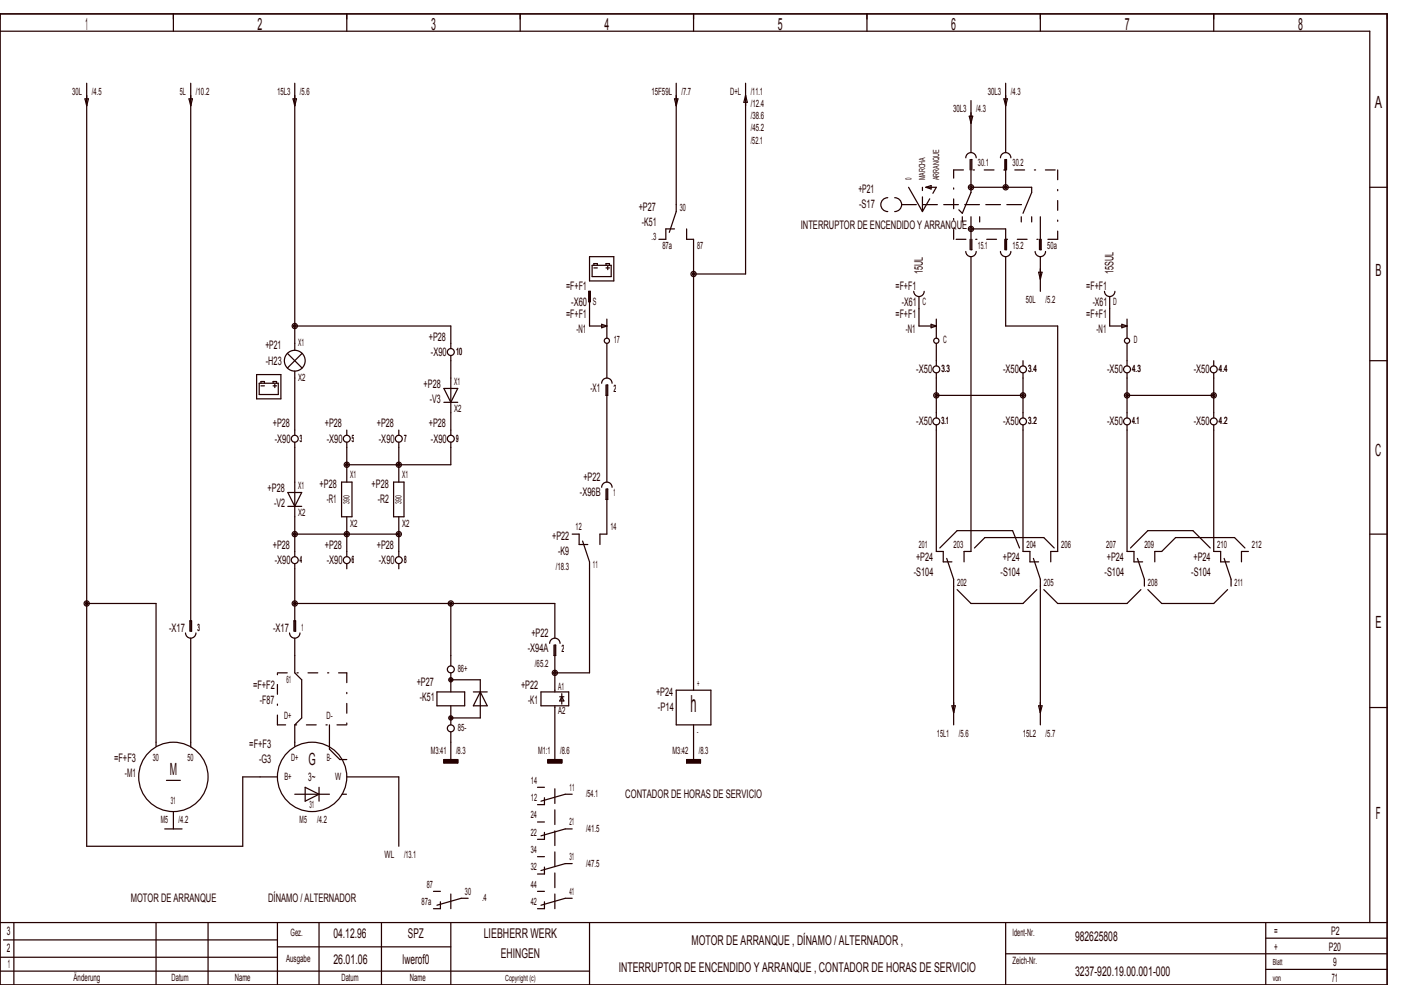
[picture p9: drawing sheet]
<svg xmlns="http://www.w3.org/2000/svg" width="404mm" height="284mm" viewBox="0 0 404 284" stroke-linecap="round" stroke-linejoin="round" font-family="sans-serif">
<g fill="none" stroke="#240000" stroke-width=".35">
<path d="M0 4h400v280h-400zM0 9h395v257M50 4v5M100 4v5M150 4v5M200 4v5M250 4v5M300 4v5M350 4v5M24.5 28.5h1l-.5 2zM25 24v220h45v-20h10M54.5 28.5h1l-.5 2z"/>
<path d="M55 24v158h.3v-3h-.5v3M84.5 28.5h1l-.5 2zM85 24v77M194.5 28.5h1l-.5 2zM195 24v37l-2 6M215 24v55h-15M215 27.5l.5 2h-1zM279.5 33.5h1l-.5 2zM280 29v15M289.5 28.5h1l-.5 2zM290 24v20M256 57a2 2 0 0 0-2 2 2 2 0 0 0 2 2"/>
<path d="M258 57a2 2 0 0 1 2 2 2 2 0 0 1-2 2M262 54l4 7M267 54l1.5-.5v1zM267 54h3M278.5 45.5a1.5 1.5 0 0 1 1.5-1.5 1.5 1.5 0 0 1 1.5 1.5M279.8 46v3M280 54h17.5v1.5l-2.5 6M280.2 49v-3h-.2v9.5l-2.5 6-1-1M288.5 45.5a1.5 1.5 0 0 1 1.5-1.5 1.5 1.5 0 0 1 1.5 1.5M289.8 46v3M290.3 49v-3h-.3v8M395 54h5"/>
<path d="M170 74h7v7h-7zM170.7 76.5h5.5v3.2h-5.5zM171.3 76.5v-.5h.9v.5M171.3 77.2h.9M174.7 76.5v-.5h1.1v.5M174.7 77.2h1.1M175.3 76.7v1M194.5 66h-2.5v3h-2M198 66v3h2v130M277.5 62.5v1.5M278.5 72.5a1.5 1.5 0 0 0 1.5 1.5 1.5 1.5 0 0 0 1.5-1.5M279.8 69v3"/>
<path d="M280 66h10v6h.3v-3M280 62.5v9.5h.2v-3M280 74v85h-2v3M282.5 62.5v1.5M288.5 72.5a1.5 1.5 0 0 0 1.5 1.5 1.5 1.5 0 0 0 1.5-1.5M289.8 69v3M290 74v20h15v65h-2v3M294.5 62.5v1.5M297.5 62.5v1.5M298.5 72.5a1.5 1.5 0 0 0 1.5 1.5 1.5 1.5 0 0 0 1.5-1.5M299.5 78.5h1l-.5 2zM299.7 69v3"/>
<path d="M300 62.5v9.5h.3v-3M300 74v10M85 94h45v6.5M169.7 84h.5v3h-.5zM170 84v10h5M173.5 93.5l1.5 .5-1.5 .5zM175 92v5.5M175 99v10M263.5 84a1.5 1.5 0 0 0 1.5 1.5 1.5 1.5 0 0 0 1.5-1.5M265 85.5v8.5h5M268.5 93.5l1.5 .5-1.5 .5zM270 92v5.5"/>
<path d="M270 99v6.5M318.5 84a1.5 1.5 0 0 0 1.5 1.5 1.5 1.5 0 0 0 1.5-1.5M320 85.5v8.5h5M323.5 93.5l1.5 .5-1.5 .5zM325 92v5.5M325 99v6.5M74 108h7v7h-7zM74.8 110.5h5.4v3.2h-5.4zM75.3 110.5v-.5h.9v.5M75.3 111.2h.9M78.7 110.5v-.5h1.1v.5M78.7 111.2h1.1"/>
<path d="M79.3 110.7v1M82.9 101.9l4.2 4.2M85 107v18.5M87.1 101.9l-4.2 4.2M128 112h4l-2 4zM128 116h4M130 102.5v23M173.5 110.5a1.5 1.5 0 0 1 1.5-1.5 1.5 1.5 0 0 1 1.5 1.5M174.7 111v3h.6v-3h-.3v28M270 114h25M270 107.5v13M295 104v1.5"/>
<path d="M295 107.5v13M325 114h25M325 107.5v13M350 104v1.5M350 107.5v13M395 104h5M85 127.5v33M98.5 139h3v10h-3zM100 124v1.5M100 127.5v11.5M113.5 139h3v10h-3zM115 124v1.5"/>
<path d="M115 127.5v11.5M130 127.5v6.5h-30M270 122.5v36.5h2v3h2.5M295 122.5v36.5h2v3h2.5M325 122.5v36.5h2v3h2.5M350 122.5v36.5h2v3h2.5M83 142h4l-2 4zM83 146h4M85 154h30M100 149v11.5M115 149v11.5M165 154h2v3h2.5"/>
<path d="M168 156l2 6v32h-10M173.5 140.5a1.5 1.5 0 0 1 1.5-1.5 1.5 1.5 0 0 1 1.5 1.5M174.7 141v3h.6v-3h-.3v13h-2v3M271 158l5-5h16l2 5M281 158l3-3h17l3 3M326 158l5-5h13l5 5M359 158l-3-3h-17l-4 4h-2v3M360 159h-2v3M395 154h5M25 174h20v41.2M85 162.5v19.5h.2v-3h-.5v3M85 174h75v10"/>
<path d="M100 162.5v1.5M115 162.5v1.5M130 174v18M273 161l2 6v42M276 170l4 4h15l4-4M298 161l2 6v42M301 170l4 4h20l4-4M328 161l2 6v2M331 170l4 4h15l4-4M353 161l2 6v2M53.5 182.5a1.5 1.5 0 0 0 1.5 1.5 1.5 1.5 0 0 0 1.5-1.5M55 184v31.4"/>
<path d="M83.5 182.5a1.5 1.5 0 0 0 1.5 1.5 1.5 1.5 0 0 0 1.5-1.5M85 184v10l2 2v11l-2 2v6.2M126 199.5h8v4h-8zM130 194v5.5M130 196h8.5v11h-8.5M136.5 199.5h4M138.5 199.5l2 4h-4zM156 199.5h8v4h-8zM158.5 185.5a1.5 1.5 0 0 1 1.5-1.5 1.5 1.5 0 0 1 1.5 1.5M159.7 186v3h.6v-3h-.3v13.5M162 200v3M195 199h10v10h-10z"/>
<path d="M95 209v6.4M95 215.5v.5l3 3h.5M98.6 219h1.4M128 219h4v1h-4zM128 219.9h4M128 219.8h4M128 219.7h4M128 219.6h4M128 219.5h4M128 219.4h4M128 219.3h4M128 219.2h4"/>
<path d="M128 219.1h4M130 203.5v5.5M130 211v8M158 219h4v1h-4zM158 219.9h4M158 219.8h4M158 219.7h4M158 219.6h4M158 219.5h4M158 219.4h4M158 219.3h4M158 219.2h4"/>
<path d="M158 219.1h4M160 203.5v15.5M161.4 200.9h1.2M162 200.9l.6 1.2h-1.2zM198 219h4v1h-4zM198 219.9h4M198 219.8h4M198 219.7h4M198 219.6h4M198 219.5h4M198 219.4h4M198 219.3h4"/>
<path d="M198 219.2h4M198 219.1h4M200 209v10M274.5 203.5h1l-.5 2zM299.5 203.5h1l-.5 2zM395 204h5M47.5 239h5M48 225h4M50 234v5M85 229h10M88 227l4 2-4 2zM92 227v4"/>
<path d="M98.6 229h1.3M100 224h15v20M155 237h2M155 227h2M157 230v2h-2M157 240v2h-2M165 239h-2l-7 2M165 229h-2l-7 2M125 257h2M127 260v2h-2M135 259h-2l-7 2M155 257h2"/>
<path d="M155 247h2M157 260v2h-2M157 250v2h-2M165 259h-2l-7 2M165 249h-2l-7 2M0 280h170M0 276h80M0 266h400M1 271h79M4 266v18M45 266v18M60 266v18"/>
<path d="M80 266v18M80 273h50M92 266v18M110 266v18M130 266v18M170 266v18M290 266v18M290 275h110M365 266v18M365 279.5h35M365 270.5h35"/>
<circle cx="280" cy="54" r=".75"/>
<circle cx="280" cy="54" r=".38"/>
<circle cx="290" cy="54" r=".75"/>
<circle cx="290" cy="54" r=".38"/>
<circle cx="200" cy="79" r=".75"/>
<circle cx="200" cy="79" r=".38"/>
<circle cx="280" cy="66" r=".75"/>
<circle cx="280" cy="66" r=".38"/>
<circle cx="85" cy="94" r=".75"/>
<circle cx="85" cy="94" r=".38"/>
<circle cx="175" cy="98.2" r=".75"/>
<circle cx="270" cy="98.2" r=".75"/>
<circle cx="325" cy="98.2" r=".75"/>
<circle cx="85" cy="104" r="3"/>
<circle cx="130" cy="101.5" r="1"/>
<circle cx="270" cy="106.5" r="1"/>
<circle cx="270" cy="114" r=".75"/>
<circle cx="270" cy="114" r=".38"/>
<circle cx="295" cy="106.5" r="1"/>
<circle cx="295" cy="114" r=".75"/>
<circle cx="295" cy="114" r=".38"/>
<circle cx="325" cy="106.5" r="1"/>
<circle cx="325" cy="114" r=".75"/>
<circle cx="325" cy="114" r=".38"/>
<circle cx="350" cy="106.5" r="1"/>
<circle cx="350" cy="114" r=".75"/>
<circle cx="350" cy="114" r=".38"/>
<circle cx="85" cy="126.5" r="1"/>
<circle cx="100" cy="126.5" r="1"/>
<circle cx="100" cy="134" r=".75"/>
<circle cx="100" cy="134" r=".38"/>
<circle cx="115" cy="126.5" r="1"/>
<circle cx="115" cy="134" r=".75"/>
<circle cx="115" cy="134" r=".38"/>
<circle cx="130" cy="126.5" r="1"/>
<circle cx="270" cy="121.5" r="1"/>
<circle cx="295" cy="121.5" r="1"/>
<circle cx="325" cy="121.5" r="1"/>
<circle cx="350" cy="121.5" r="1"/>
<circle cx="85" cy="154" r=".75"/>
<circle cx="85" cy="154" r=".38"/>
<circle cx="100" cy="154" r=".75"/>
<circle cx="100" cy="154" r=".38"/>
<circle cx="115" cy="154" r=".75"/>
<circle cx="115" cy="154" r=".38"/>
<circle cx="25" cy="174" r=".75"/>
<circle cx="25" cy="174" r=".38"/>
<circle cx="85" cy="161.5" r="1"/>
<circle cx="85" cy="174" r=".75"/>
<circle cx="85" cy="174" r=".38"/>
<circle cx="100" cy="161.5" r="1"/>
<circle cx="115" cy="161.5" r="1"/>
<circle cx="130" cy="174" r=".75"/>
<circle cx="130" cy="174" r=".38"/>
<circle cx="130" cy="193" r="1"/>
<circle cx="130" cy="196" r=".6"/>
<circle cx="130" cy="196" r=".3"/>
<circle cx="160" cy="194" r=".75"/>
<circle cx="160" cy="194" r=".38"/>
<circle cx="130" cy="210" r="1"/>
<circle cx="130" cy="207" r=".6"/>
<circle cx="130" cy="207" r=".3"/>
<circle cx="50" cy="224" r="10"/>
<circle cx="90" cy="224" r="10"/>
</g>
<path d="M275 49h30M305 49v20M275 69v-20M305 69h-30M80 194h20M100 194v15M80 209v-15M100 209h-20" fill="none" stroke="#240000" stroke-width=".35" stroke-dasharray="2.8 2.8 .4 2.8"/>
<path d="M260 59h35M266 61v-7M266 61l4-7M130 262v-6M160 262v-36" fill="none" stroke="#240000" stroke-width=".35" stroke-dasharray="4.2 1.8"/>
<text font-size="6.8" fill="#240000" x="199.1" y="205.2">h</text>
<g font-size="4.8" fill="#240000">
<text x="24.6" y="8.6">1</text>
<text x="74.3" y="8.6">2</text>
<text x="124.3" y="8.6">3</text>
<text x="174.3" y="8.6">4</text>
<text x="224.3" y="8.6">5</text>
<text x="274.3" y="8.6">6</text>
<text x="324.3" y="8.6">7</text>
<text x="374.3" y="8.6">8</text>
<text x="396.5" y="31.1">A</text>
<text x="396.7" y="79.6">B</text>
<text x="396.6" y="131.6">C</text>
<text x="396.7" y="181.1">E</text>
<text x="89" y="220.6">G</text>
<text x="49" y="223.6">M</text>
<text x="396.8" y="236.1">F</text>
</g>
<g font-size="3.9" fill="#240000">
<text x="96.2" y="270.3">04.12.96</text>
<text x="117.6" y="270.3">SPZ</text>
<text x="139.5" y="270.3">LIEBHERR WERK</text>
<text x="199.4" y="272.3">MOTOR DE ARRANQUE , DÍNAMO / ALTERNADOR ,</text>
<text x="310" y="271.3">982625808</text>
<text x="96.1" y="277.8">26.01.06</text>
<text x="116.1" y="277.8">lwerof0</text>
<text x="144.4" y="276.3">EHINGEN</text>
<text x="178.4" y="280.3">INTERRUPTOR DE ENCENDIDO Y ARRANQUE , CONTADOR DE HORAS DE SERVICIO</text>
<text x="310" y="281.3">3237­920.19.00.001­000</text>
</g>
<g font-size="3.4" fill="#240000">
<text x="247.5" y="55.7">+P21</text>
<text x="184.2" y="60.7">+P27</text>
<text x="185.1" y="65.1">­K51</text>
<text x="247.7" y="60.1">­S17</text>
<text x="230.9" y="66.1">INTERRUPTOR DE ENCENDIDO Y ARRANQUE</text>
<text x="163.2" y="83.7">=F+F1</text>
<text x="258.2" y="83.7">=F+F1</text>
<text x="266.1" y="79" transform="rotate(-90 266.1 79)">15UL</text>
<text x="313.2" y="83.7">=F+F1</text>
<text x="321.1" y="79" transform="rotate(-90 321.1 79)">15SUL</text>
<text x="164.7" y="88.1">­X60</text>
<text x="260.1" y="88.1">­X61</text>
<text x="315.1" y="88.1">­X61</text>
<text x="163.2" y="91.7">=F+F1</text>
<text x="258.2" y="91.7">=F+F1</text>
<text x="313.2" y="91.7">=F+F1</text>
<text x="76.5" y="100.7">+P21</text>
<text x="123.7" y="98.2">+P28</text>
<text x="166.2" y="96.1">­N1</text>
<text x="261.2" y="96.1">­N1</text>
<text x="316.2" y="96.1">­N1</text>
<text x="76.7" y="105.1">­H23</text>
<text x="124.2" y="102.6">­X90</text>
<text x="264.2" y="107.6">­X50</text>
<text x="289.2" y="107.6">­X50</text>
<text x="319.2" y="107.6">­X50</text>
<text x="344.2" y="107.6">­X50</text>
<text x="122.2" y="111.7">+P28</text>
<text x="170.3" y="113.1">­X1</text>
<text x="123.9" y="116.1">­V3</text>
<text x="78.7" y="123.2">+P28</text>
<text x="93.7" y="123.2">+P28</text>
<text x="108.7" y="123.2">+P28</text>
<text x="123.7" y="123.2">+P28</text>
<text x="264.2" y="122.6">­X50</text>
<text x="289.2" y="122.6">­X50</text>
<text x="319.2" y="122.6">­X50</text>
<text x="344.2" y="122.6">­X50</text>
<text x="79.2" y="127.6">­X90</text>
<text x="94.2" y="127.6">­X90</text>
<text x="109.2" y="127.6">­X90</text>
<text x="124.2" y="127.6">­X90</text>
<text x="77.2" y="141.7">+P28</text>
<text x="92.2" y="140.7">+P28</text>
<text x="107.2" y="140.7">+P28</text>
<text x="167.2" y="143.1">­X96B</text>
<text x="168.2" y="138.7">+P22</text>
<text x="79" y="146.1">­V2</text>
<text x="94.2" y="145.1">­R1</text>
<text x="108.9" y="145.1">­R2</text>
<text x="159.2" y="155.7">+P22</text>
<text x="78.7" y="158.2">+P28</text>
<text x="93.7" y="158.2">+P28</text>
<text x="108.7" y="158.2">+P28</text>
<text x="160.9" y="160.1">­K9</text>
<text x="264.2" y="161.7">+P24</text>
<text x="289.2" y="161.7">+P24</text>
<text x="319.2" y="161.7">+P24</text>
<text x="344.2" y="161.7">+P24</text>
<text x="79.2" y="162.6">­X90</text>
<text x="94.2" y="162.6">­X90</text>
<text x="109.2" y="162.6">­X90</text>
<text x="263.5" y="166.1">­S104</text>
<text x="288.5" y="166.1">­S104</text>
<text x="318.5" y="166.1">­S104</text>
<text x="343.5" y="166.1">­S104</text>
<text x="48.7" y="182.1">­X17</text>
<text x="78.7" y="182.1">­X17</text>
<text x="153.2" y="183.7">+P22</text>
<text x="152.2" y="188.1">­X94A</text>
<text x="120.2" y="197.7">+P27</text>
<text x="73" y="198.7">=F+F2</text>
<text x="74.9" y="203.1">­F87</text>
<text x="121.1" y="202.1">­K51</text>
<text x="150.2" y="198.7">+P22</text>
<text x="152.3" y="203.1">­K1</text>
<text x="189.2" y="200.7">+P24</text>
<text x="189.7" y="205.1">­P14</text>
<text x="71.9" y="215.7">=F+F3</text>
<text x="32.9" y="219.7">=F+F3</text>
<text x="74.7" y="220.1">­G3</text>
<text x="36" y="224.1">­M1</text>
<text x="88.9" y="225.1">3~</text>
<text x="180.3" y="230.1">CONTADOR DE HORAS DE SERVICIO</text>
<text x="37.7" y="260.1">MOTOR DE ARRANQUE</text>
<text x="77.3" y="260.1">DÍNAMO / ALTERNADOR</text>
<text x="2" y="269.6">3</text>
<text x="367.5" y="269.6">=</text>
<text x="383.8" y="269.6">P2</text>
<text x="2" y="274.6">2</text>
<text x="367.5" y="274.1">+</text>
<text x="383.2" y="274.1">P20</text>
<text x="2.2" y="279.1">1</text>
<text x="384.5" y="278.6">9</text>
<text x="384" y="283.1">71</text>
</g>
<g font-size="2.9" fill="#240000">
<text x="20.8" y="27.4">30L</text>
<text x="26.5" y="27.4">/4.5</text>
<text x="51.8" y="27.4">5L</text>
<text x="56.5" y="27.4">/10.2</text>
<text x="79.9" y="27.4">15L3</text>
<text x="86.5" y="27.4">/5.6</text>
<text x="187.8" y="27.4">15F59L</text>
<text x="196.5" y="27.4">/7.7</text>
<text x="210.5" y="27.4">D+L</text>
<text x="216.5" y="27.4">/11.1</text>
<text x="284.8" y="27.4">30L3</text>
<text x="291.5" y="27.4">/4.3</text>
<text x="216.5" y="30.9">/12.4</text>
<text x="216.5" y="34.4">/38.6</text>
<text x="274.8" y="32.4">30L3</text>
<text x="281.5" y="32.4">/4.3</text>
<text x="216.5" y="37.9">/45.2</text>
<text x="216.5" y="41.4">/52.1</text>
<text x="282" y="47.9">30.1</text>
<text x="292" y="47.9">30.2</text>
<text x="196" y="60.9">30</text>
<text x="187.9" y="69.3">.3</text>
<text x="191" y="71.8">87a</text>
<text x="201" y="71.8">87</text>
<text x="282" y="71.9">15.1</text>
<text x="292" y="71.9">15.2</text>
<text x="302" y="71.9">50a</text>
<text x="171" y="87.9">S</text>
<text x="266" y="87.9">C</text>
<text x="295.8" y="87.4">50L</text>
<text x="301.5" y="87.4">/5.2</text>
<text x="321" y="87.9">D</text>
<text x="86" y="99.9">X1</text>
<text x="177" y="98.9">17</text>
<text x="272" y="98.9">C</text>
<text x="327" y="98.9">D</text>
<text x="131.5" y="102.4">10</text>
<text x="271.5" y="107.4">3.3</text>
<text x="296.5" y="107.4">3.4</text>
<text x="326.5" y="107.4">4.3</text>
<text x="351.5" y="107.4">4.4</text>
<text x="86" y="109.9">X2</text>
<text x="131" y="110.9">X1</text>
<text x="177" y="112.9">2</text>
<text x="131" y="118.9">X2</text>
<text x="271.5" y="122.4">3.1</text>
<text x="296.5" y="122.4">3.2</text>
<text x="326.5" y="122.4">4.1</text>
<text x="351.5" y="122.4">4.2</text>
<text x="86.5" y="127.4">3</text>
<text x="101.5" y="127.4">5</text>
<text x="116.5" y="127.4">7</text>
<text x="131.5" y="127.4">9</text>
<text x="101" y="138">X1</text>
<text x="116" y="138">X1</text>
<text x="86" y="140.9">X1</text>
<text x="177" y="142.9">1</text>
<text x="86" y="148.9">X2</text>
<text x="101" y="151.8">X2</text>
<text x="116" y="151.8">X2</text>
<text x="166" y="153">12</text>
<text x="176" y="153">14</text>
<text x="265" y="158">201</text>
<text x="275" y="158">203</text>
<text x="296" y="158">204</text>
<text x="306" y="158">206</text>
<text x="319" y="158">207</text>
<text x="330" y="158">209</text>
<text x="351" y="158">210</text>
<text x="361" y="158">212</text>
<text x="86.5" y="162.4">4</text>
<text x="101.5" y="162.4">6</text>
<text x="116.5" y="162.4">8</text>
<text x="160.3" y="164.3">/18.3</text>
<text x="171" y="163.9">11</text>
<text x="276" y="168.9">202</text>
<text x="301" y="168.9">205</text>
<text x="331" y="168.9">208</text>
<text x="356" y="168.9">211</text>
<text x="57" y="181.9">3</text>
<text x="87" y="181.9">1</text>
<text x="162" y="187.9">2</text>
<text x="82.6" y="196.9">61</text>
<text x="132" y="193.9">86+</text>
<text x="154.3" y="192.3">/65.2</text>
<text x="201" y="198">+</text>
<text x="161" y="199">A1</text>
<text x="82" y="207.4">D+</text>
<text x="94.2" y="207.4">D-</text>
<text x="161" y="205.8">A2</text>
<text x="132" y="210.9">85­</text>
<text x="201" y="211.8">­</text>
<text x="270.2" y="212.4">15L1</text>
<text x="276.5" y="212.4">/5.6</text>
<text x="294.9" y="212.4">15L2</text>
<text x="301.5" y="212.4">/5.7</text>
<text x="44.1" y="219.4">30</text>
<text x="54.1" y="219.4">50</text>
<text x="84" y="219.4">D+</text>
<text x="94.2" y="219.4">B-</text>
<text x="124.2" y="217.4">M3:41</text>
<text x="131.5" y="217.4">/8.3</text>
<text x="155.2" y="217.4">M1:1</text>
<text x="161.5" y="217.4">/8.6</text>
<text x="193.9" y="217.4">M3:42</text>
<text x="201.5" y="217.4">/8.3</text>
<text x="82" y="224.9">B+</text>
<text x="96.6" y="224.9">W</text>
<text x="153.1" y="226">14</text>
<text x="164.3" y="228">11</text>
<text x="49.2" y="231.9">31</text>
<text x="89.2" y="232.9">31</text>
<text x="153.1" y="231">12</text>
<text x="169" y="229.9">/54.1</text>
<text x="46.4" y="237.4">M5</text>
<text x="51.5" y="237.4">/4.2</text>
<text x="86.4" y="237.4">M5</text>
<text x="91.5" y="237.4">/4.2</text>
<text x="153.1" y="236">24</text>
<text x="164.2" y="238">21</text>
<text x="169" y="239.9">/41.5</text>
<text x="153.1" y="241">22</text>
<text x="153.1" y="246">34</text>
<text x="110.9" y="247.4">WL</text>
<text x="116.5" y="247.4">/13.1</text>
<text x="153.1" y="251">32</text>
<text x="164.2" y="248">31</text>
<text x="169" y="249.9">/47.5</text>
<text x="123.1" y="256">87</text>
<text x="134.1" y="258">30</text>
<text x="153.1" y="256">44</text>
<text x="164.2" y="258">41</text>
<text x="121.6" y="261">87a</text>
<text x="139" y="259.9">.4</text>
<text x="153.1" y="261">42</text>
<text x="83.8" y="269.9">Gez.</text>
<text x="292" y="269.9">Ident­Nr.</text>
<text x="82.5" y="277.4">Ausgabe</text>
<text x="292" y="277.9">Zeich­Nr.</text>
<text x="21.2" y="282.9">Änderung</text>
<text x="49.5" y="282.9">Datum</text>
<text x="67.7" y="282.9">Name</text>
<text x="98.5" y="282.9">Datum</text>
<text x="118.2" y="282.9">Name</text>
</g>
<g font-size="2.4" fill="#240000">
<text x="262.8" y="52" transform="rotate(-90 262.8 52)">0</text>
<text x="266.8" y="52" transform="rotate(-90 266.8 52)">MARCHA</text>
<text x="270.8" y="52" transform="rotate(-90 270.8 52)">ARRANQUE</text>
<text x="100.8" y="145.2" transform="rotate(-90 100.8 145.2)">390</text>
<text x="115.8" y="145.2" transform="rotate(-90 115.8 145.2)">390</text>
<text x="367" y="278.3">Blatt</text>
<text x="145.7" y="282.8">Copyright (c)</text>
<text x="367" y="282.8">von</text>
</g>
</svg>
